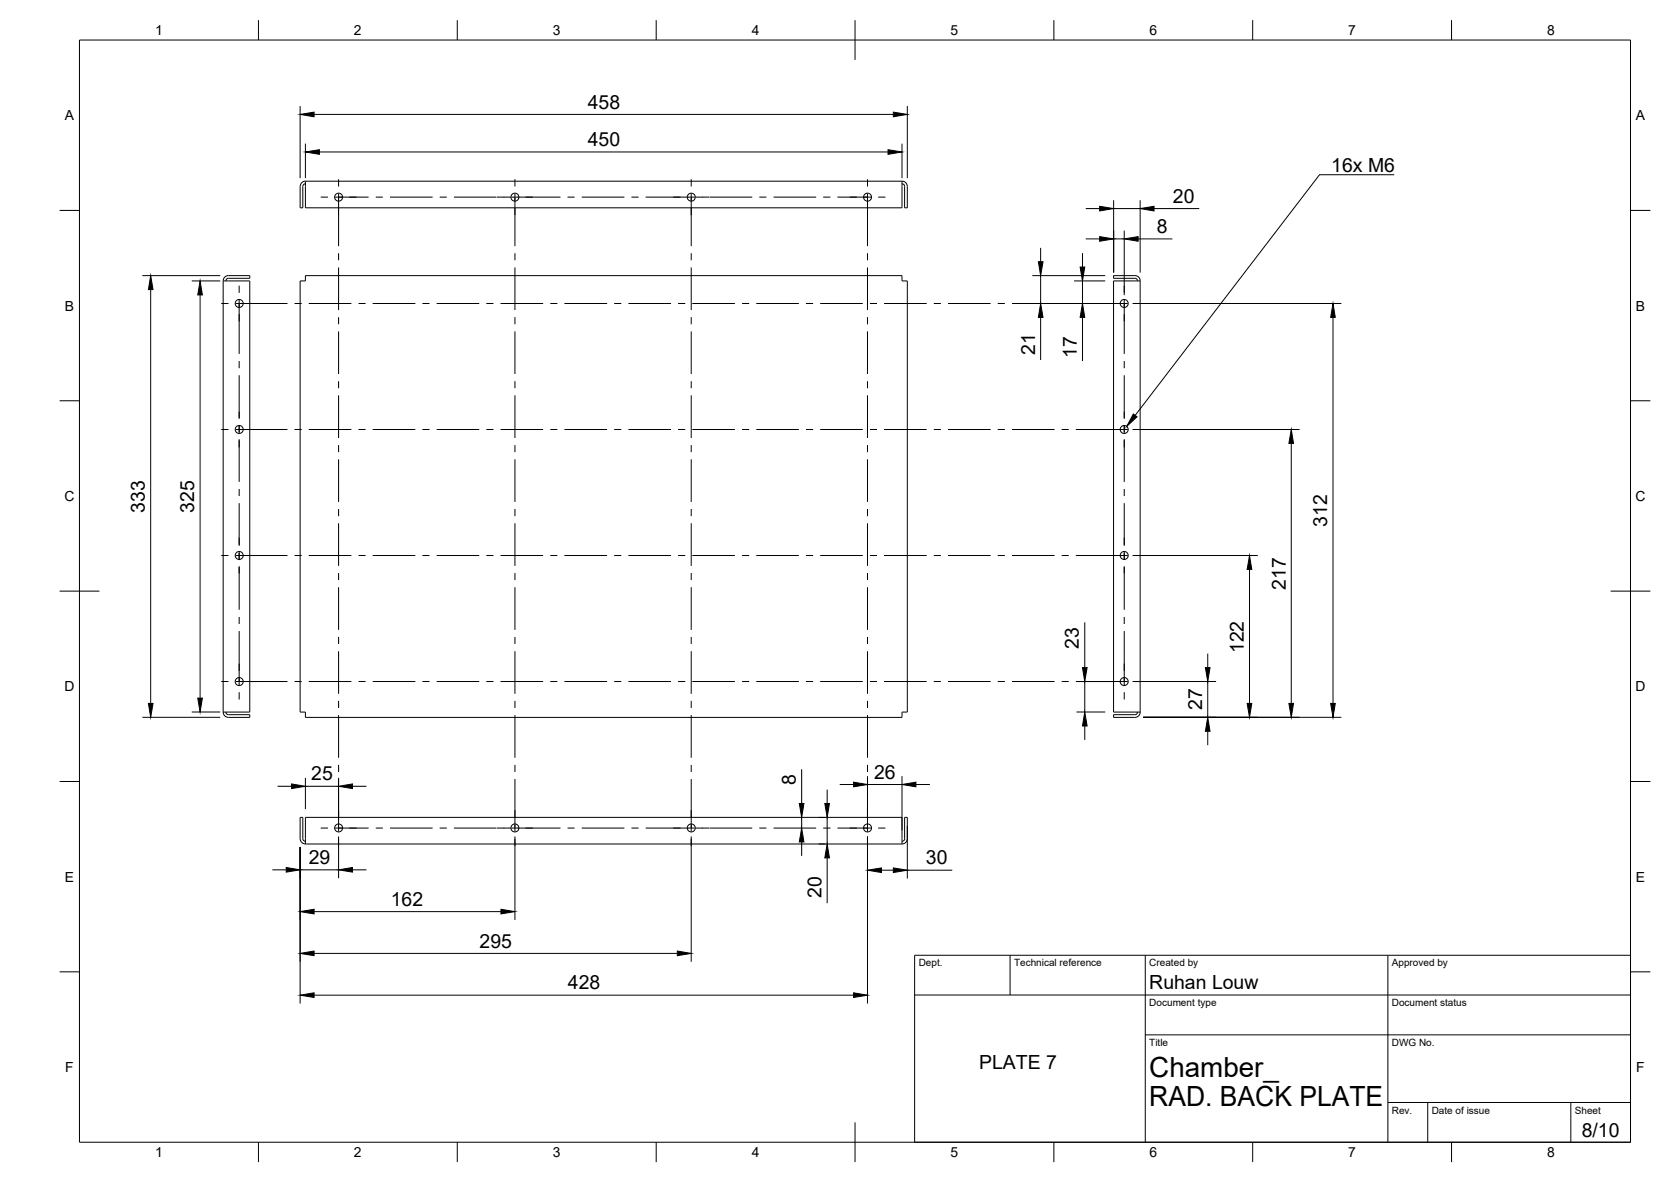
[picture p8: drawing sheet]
<svg xmlns="http://www.w3.org/2000/svg" width="420mm" height="297mm" viewBox="0 0 420 297" stroke-linecap="round" stroke-linejoin="round" font-family="sans-serif">
<!-- layer: Visible -->
<g fill="none" stroke="#000" stroke-width=".25">
<path d="M75.5 46.9v5.3h.6v-5.3M76.8 45.5v6.7h150v-6.7M76.8 45.5h150M76.8 45.5a1.33 1.33 0 0 0-1.3 1.4M76.8 46.2a.67 .67 0 0 0-.7 .7M226.8 45.5a1.33 1.33 0 0 1 1.3 1.4M226.8 46.2a.67 .67 0 0 1 .7 .7M227.5 46.9v5.3h.6v-5.3M56.1 70.6h6.7v108.4h-6.7M56.1 70.6v108.4M57.4 69.9h5.4v-.6l-5.3-.1a1.34 1.34 0 0 0-1.4 1.4M57.5 69.9a.67 .67 0 0 0-.7 .7"/>
<path d="M75.5 70.6h1.3v-1.3h150v1.3h1.3v108.4h-1.3v1.3h-150v-1.3h-1.3zM285.3 69.3h-5.3v.6h5.3M285.4 69.2a1.34 1.34 0 0 1 1.3 1.4M285.4 69.9a.67 .67 0 0 1 .6 .7M286.7 70.6h-6.7v108.4h6.7M286.7 70.6v108.4M56.1 178.9a1.34 1.34 0 0 0 1.4 1.4h5.3v-.7h-5.4a.67 .67 0 0 1-.6-.7M285.3 179.6h-5.3v.7h5.3M286 178.9a.67 .67 0 0 1-.6 .7M286.7 178.9a1.34 1.34 0 0 1-1.3 1.4M75.5 210.8v-5.4h.6v5.4a.67 .67 0 0 0 .7 .6M75.5 210.8a1.34 1.34 0 0 0 1.3 1.3"/>
<path d="M76.8 212.1v-6.7h150v6.7M76.8 212.1h150M227.5 210.8v-5.4h.6v5.4a1.34 1.34 0 0 1-1.3 1.3M227.5 210.8a.67 .67 0 0 1-.7 .6"/>
<circle cx="85.1" cy="49.5" r="1.01"/>
<circle cx="129.5" cy="49.5" r="1.01"/>
<circle cx="173.8" cy="49.5" r="1.01"/>
<circle cx="218.1" cy="49.5" r="1.01"/>
<circle cx="60.1" cy="76.3" r="1.01"/>
<circle cx="282.7" cy="76.3" r="1.01"/>
<circle cx="60.1" cy="107.9" r="1.01"/>
<circle cx="282.7" cy="107.9" r="1.01"/>
<circle cx="60.1" cy="139.6" r="1.01"/>
<circle cx="282.7" cy="139.6" r="1.01"/>
<circle cx="60.1" cy="171.3" r="1.01"/>
<circle cx="282.7" cy="171.3" r="1.01"/>
<circle cx="85.1" cy="208.1" r="1.01"/>
<circle cx="129.5" cy="208.1" r="1.01"/>
<circle cx="173.8" cy="208.1" r="1.01"/>
<circle cx="218.1" cy="208.1" r="1.01"/>
</g>
<!-- layer: BORDER -->
<g fill="none" stroke="#000" stroke-width=".25">
<path d="M20 10.1h390v276.9h-390zM65 5.1v5M115 5.1v5M165 5.1v5M215 5.1v10M265 5.1v5M315 5.1v5M365 5.1v5M15 52.9h5M410 52.9h5M15 100.7h5M410 100.7h5"/>
<path d="M15 148.6h10M405 148.6h10M15 196.4h5M410 196.4h5M15 244.2h5M410 244.2h5M65 287v5M115 287v5M165 287v5M215 282.1v9.9M265 287v5M315 287v5"/>
<path d="M365 287v5"/>
</g>
<!-- layer: TITLEBLOCK -->
<path d="M230 240.1h180v46.9h-180zM230 250h180M254 240.1v9.9M288 240.1v46.9M349 240.1v46.9M288 260.1h122M349 277.1h61M359 277.1v9.9M395 277.1v9.9" fill="none" stroke="#000" stroke-width=".25"/>
<!-- layer: Smart Centers -->
<g fill="none" stroke="#000" stroke-width=".25">
<path d="M80.6 49.5h1.9M84.2 49.5h8.5M85.1 45v1.9M85.1 48.6v13.3M94.5 49.5h1.8M98.1 49.5h10.7M110.6 49.5h1.8M114.1 49.5h10.7M125 49.5h3.4M128.6 49.5h12.3M129.5 45v1.9M129.5 48.6v13.3"/>
<path d="M142.7 49.5h1.8M146.3 49.5h10.7M158.8 49.5h1.8M162.3 49.5h12.4M173.8 45v1.9M173.8 48.6v13.3M174.9 49.5h3.4M178.4 49.5h10.7M190.9 49.5h1.8M194.5 49.5h10.7M207 49.5h1.8M210.6 49.5h8.4"/>
<path d="M218.1 45v1.9M218.1 48.6v13.3M220.8 49.5h1.8M55.6 76.3h1.8M59.2 76.3h13.1M60.1 71.8v1.8M60.1 75.4v13.5M74.1 76.3h1.8M77.6 76.3h10.7M85.1 63.6v1.8M85.1 67.2v10.7M85.1 79.7v1.8"/>
<path d="M90.1 76.3h1.8M93.7 76.3h10.7M106.2 76.3h1.8M109.8 76.3h10.7M122.3 76.3h1.8M125.9 76.3h10.7M129.5 63.6v1.8M129.5 67.2v10.7M129.5 79.7v1.8M138.4 76.3h1.7M141.9 76.3h10.8M154.4 76.3h1.8"/>
<path d="M158 76.3h10.7M170.5 76.3h1.8M173.8 63.6v1.8M173.8 67.2v10.7M173.8 79.7v1.8M174.1 76.3h10.7M186.6 76.3h1.8M190.2 76.3h10.7M202.6 76.3h1.8M206.2 76.3h10.7M218.1 63.6v1.8M218.1 67.2v10.7"/>
<path d="M218.1 79.7v1.8M218.7 76.3h1.8M222.3 76.3h10.7M234.8 76.3h1.8M238.4 76.3h10.7M250.9 76.3h1.8M254.4 76.3h10.8M267 76.3h1.7M270.5 76.3h13.1M282.7 71.8v1.8M282.7 75.4v13.5M285.3 76.3h1.9"/>
<path d="M60.1 90.7v1.8M60.1 94.3v11M85.1 83.3v10.7M85.1 95.8v1.8M85.1 99.3v10.8M129.5 83.3v10.7M129.5 95.8v1.8M129.5 99.3v10.8M173.8 83.3v10.7M173.8 95.8v1.8M173.8 99.3v10.8M218.1 83.3v10.7"/>
<path d="M218.1 95.8v1.8M218.1 99.3v10.8M282.7 90.7v1.8M282.7 94.3v11M55.6 107.9h1.8M59.2 107.9h13.1M60.1 106.8v2M60.1 110.4v10.7M74.1 107.9h1.8M77.6 107.9h10.7M85.1 111.9v1.7M85.1 115.4v10.7"/>
<path d="M90.1 107.9h1.8M93.7 107.9h10.7M106.2 107.9h1.8M109.8 107.9h10.7M122.3 107.9h1.8M125.9 107.9h10.7M129.5 111.9v1.7M129.5 115.4v10.7M138.4 107.9h1.7M141.9 107.9h10.8M154.4 107.9h1.8M158 107.9h10.7"/>
<path d="M170.5 107.9h1.8M173.8 111.9v1.7M173.8 115.4v10.7M174.1 107.9h10.7M186.6 107.9h1.8M190.2 107.9h10.7M202.6 107.9h1.8M206.2 107.9h10.7M218.1 111.9v1.7M218.1 115.4v10.7M218.7 107.9h1.8M222.3 107.9h10.7"/>
<path d="M234.8 107.9h1.8M238.4 107.9h10.7M250.9 107.9h1.8M254.4 107.9h10.8M267 107.9h1.7M270.5 107.9h13.1M282.7 106.8v2M282.7 110.4v10.7M285.3 107.9h1.9M55.6 139.6h1.8M59.2 139.6h13.1M60.1 122.9v1.8"/>
<path d="M60.1 126.5v10.7M60.1 138.7v2M74.1 139.6h1.8M77.6 139.6h10.7M85.1 127.9v1.8M85.1 131.5v10.7M90.1 139.6h1.8M93.7 139.6h10.7M106.2 139.6h1.8M109.8 139.6h10.7M122.3 139.6h1.8M125.9 139.6h10.7"/>
<path d="M129.5 127.9v1.8M129.5 131.5v10.7M138.4 139.6h1.7M141.9 139.6h10.8M154.4 139.6h1.8M158 139.6h10.7M170.5 139.6h1.8M173.8 127.9v1.8M173.8 131.5v10.7M174.1 139.6h10.7M186.6 139.6h1.8M190.2 139.6h10.7"/>
<path d="M202.6 139.6h1.8M206.2 139.6h10.7M218.1 127.9v1.8M218.1 131.5v10.7M218.7 139.6h1.8M222.3 139.6h10.7M234.8 139.6h1.8M238.4 139.6h10.7M250.9 139.6h1.8M254.4 139.6h10.8M267 139.6h1.7M270.5 139.6h13.1"/>
<path d="M282.7 122.9v1.8M282.7 126.5v10.7M282.7 138.7v2M285.3 139.6h1.9M60.1 142.3v10.9M60.1 155v1.8M60.1 158.6v13.6M85.1 144v1.8M85.1 147.6v10.7M129.5 144v1.8M129.5 147.6v10.7M173.8 144v1.8"/>
<path d="M173.8 147.6v10.7M218.1 144v1.8M218.1 147.6v10.7M282.7 142.3v10.9M282.7 155v1.8M282.7 158.6v13.6M55.6 171.3h1.8M59.2 171.3h13.1M60.1 174v1.8M74.1 171.3h1.8M77.6 171.3h10.7M85.1 160.1v1.7"/>
<path d="M85.1 163.6v10.8M85.1 176.1v1.8M85.1 179.7v10.7M90.1 171.3h1.8M93.7 171.3h10.7M106.2 171.3h1.8M109.8 171.3h10.7M122.3 171.3h1.8M125.9 171.3h10.7M129.5 160.1v1.7M129.5 163.6v10.8M129.5 176.1v1.8"/>
<path d="M129.5 179.7v10.7M138.4 171.3h1.7M141.9 171.3h10.8M154.4 171.3h1.8M158 171.3h10.7M170.5 171.3h1.8M173.8 160.1v1.7M173.8 163.6v10.8M173.8 176.1v1.8M173.8 179.7v10.7M174.1 171.3h10.7M186.6 171.3h1.8"/>
<path d="M190.2 171.3h10.7M202.6 171.3h1.8M206.2 171.3h10.7M218.1 160.1v1.7M218.1 163.6v10.8M218.1 176.1v1.8M218.1 179.7v10.7M218.7 171.3h1.8M222.3 171.3h10.7M234.8 171.3h1.8M238.4 171.3h10.7M250.9 171.3h1.8"/>
<path d="M254.4 171.3h10.8M267 171.3h1.7M270.5 171.3h13.1M282.7 174v1.8M285.3 171.3h1.9M85.1 192.2v1.8M85.1 195.8v13.2M129.5 192.2v1.8M129.5 195.8v13.2M173.8 192.2v1.8M173.8 195.8v13.2M218.1 192.2v1.8"/>
<path d="M218.1 195.8v13.2M80.6 208.1h1.9M84.2 208.1h8.5M85.1 210.8v1.8M94.5 208.1h1.8M98.1 208.1h10.7M110.6 208.1h1.8M114.1 208.1h10.7M125 208.1h3.4M128.6 208.1h12.3M129.5 210.8v1.8M142.7 208.1h1.8"/>
<path d="M146.3 208.1h10.7M158.8 208.1h1.8M162.3 208.1h12.4M173.8 210.8v1.8M174.9 208.1h3.4M178.4 208.1h10.7M190.9 208.1h1.8M194.5 208.1h10.7M207 208.1h1.8M210.6 208.1h8.4M218.1 210.8v1.8M220.8 208.1h1.8"/>
</g>
<!-- layer: FD_Dimensions -->
<g fill="none" stroke="#000" stroke-width=".25">
<path d="M75.5 26.7v18.1M76.8 36.1v8.7M79 28.8h145.6M80.3 38.2h143M226.8 36.1v8.7M228.1 26.7v18.1M273 52.4h3.5M280 50.3v18.2M280 52.4h6.7M282.7 57.9v16.3M286.7 50.3v18.2M290.2 52.4h11.3"/>
<path d="M35.8 69.3h19.6M37.9 72.8v104M48.2 70.6h7.2M50.3 74.1v101.3M259.6 76.3h21M259.6 69.3h18.3M261.7 62.3v3.5M261.7 69.3v7M261.7 79.8v10.7M270.1 70.6h7.8M272.2 63.6v3.5M272.2 70.6v5.7"/>
<path d="M272.2 79.8v10.9M273 60h3.5M280 60h2.7M284.8 76.3h52.5M286.2 60h8.6M335.2 79.8v97M284.8 107.9h42M324.7 111.4v65.4M284.8 139.6h31.5M272.8 156.4v11.4M314.2 143.1v33.7M48.2 178.9h7.2"/>
<path d="M270.7 171.3h9.9M270.7 178.9h7.2M272.8 171.3v7.6M284.8 171.3h21M303.7 164.3v3.5M303.7 171.3v9M35.8 180.3h19.6M69.8 197.6h3.5M76.8 195.5v7.8M76.8 197.6h8.3M85.1 195.5v10.5M88.6 197.6h3.5"/>
<path d="M201.6 193.3v8.6M208 198.4v3.5M211.1 197.2h3.5M218.1 195.1v10.9M218.1 197.2h8.7M226.8 195.1v13.6M230.3 197.2h3.5M272.8 182.4v3.5M287.4 180.3h49.9M303.7 183.8v3.5M68.5 218.6h3.5M75.5 212.9v39.3"/>
<path d="M75.5 218.6h9.6M85.1 210.2v10.5M88.6 218.6h3.5M129.5 210.2v21M173.8 210.2v31.5M201.6 205.4v2.7M201.6 211.6v3.5M205.9 205.4h1.7M205.9 212.1h1.7M208 205.4v6.7M208 215.6v11.4M218.1 210.2v42"/>
<path d="M221.6 218.7h3M228.1 207.5v13.3M228.1 218.7h11.3M79 229.1h47M79 239.6h91.3M79 250.1h135.6"/>
</g>
<g fill="#000" stroke="#000" stroke-width=".25">
<path d="M75.5 28.8l3.5-.6v1.1zM76.8 38.2l3.5-.6v1.2zM223.3 37.6l3.5 .6-3.5 .6zM224.6 28.2l3.5 .6-3.5 .5zM276.5 51.8l3.5 .6-3.5 .6zM276.5 59.5l3.5 .5-3.5 .6zM282.7 60l3.5-.5v1.1zM286.7 52.4l3.5-.6v1.2zM37.9 69.3l.6 3.5h-1.2zM50.3 70.6l.6 3.5h-1.2zM261.1 65.8h1.2l-.6 3.5zM261.7 76.3l.6 3.5h-1.2z"/>
<path d="M271.6 67.1h1.2l-.6 3.5zM272.2 76.3l.6 3.5h-1.2zM335.2 76.3l.5 3.5h-1.1zM324.7 107.9l.5 3.5h-1.1zM314.2 139.6l.5 3.5h-1.1zM37.3 176.8h1.2l-.6 3.5zM49.7 175.4h1.2l-.6 3.5zM272.2 167.8h1.1l-.5 3.5zM303.1 167.8h1.1l-.5 3.5zM313.6 176.8h1.1l-.5 3.5zM324.1 176.8h1.1l-.5 3.5zM334.6 176.8h1.1l-.5 3.5z"/>
<path d="M73.3 197l3.5 .6-3.5 .6zM85.1 197.6l3.5-.6v1.2zM214.6 196.6l3.5 .6-3.5 .5zM226.8 197.2l3.5-.6v1.1zM272.8 178.9l.5 3.5h-1.1zM303.7 180.3l.5 3.5h-1.1zM72 218l3.5 .6-3.5 .6zM85.1 218.6l3.5-.6v1.2zM201.6 208.1l.5 3.5h-1.1zM201 201.9h1.1l-.5 3.5zM207.4 201.9h1.2l-.6 3.5zM208 212.1l.6 3.5h-1.2z"/>
<path d="M218.1 218.7l3.5-.6v1.2zM224.6 218.1l3.5 .6-3.5 .6zM75.5 229.1l3.5-.6v1.2zM75.5 239.6l3.5-.6v1.2zM126 228.5l3.5 .6-3.5 .6zM170.3 239l3.5 .6-3.5 .6zM75.5 250.1l3.5-.6v1.2zM214.6 249.5l3.5 .6-3.5 .6z"/>
</g>
<!-- layer: Hole Notes -->
<path d="M285 104l.9 .7-2.6 2.5z" fill="#000" stroke="#000" stroke-width=".25"/>
<path d="M350.6 43.9h-18.8l-46.4 60.5" fill="none" stroke="#000" stroke-width=".25"/>
<g font-size="7">
<text x="289" y="270.6">Chamber_</text>
<text x="289" y="278.1">RAD. BACK PLATE</text>
</g>
<g font-size="4.9">
<text x="147.8" y="27.3">458</text>
<text x="147.8" y="36.7">450</text>
<text x="334.8" y="43.2">16x M6</text>
<text x="294.9" y="51">20</text>
<text x="290.9" y="58.6">8</text>
<text x="260.3" y="89.2" transform="rotate(-90 260.3 89.2)">21</text>
<text x="270.8" y="89.9" transform="rotate(-90 270.8 89.9)">17</text>
<text x="36.4" y="128.8" transform="rotate(-90 36.4 128.8)">333</text>
<text x="48.9" y="128.8" transform="rotate(-90 48.9 128.8)">325</text>
<text x="333.7" y="132.3" transform="rotate(-90 333.7 132.3)">312</text>
<text x="323.3" y="148.2" transform="rotate(-90 323.3 148.2)">217</text>
<text x="271.3" y="163" transform="rotate(-90 271.3 163)">23</text>
<text x="312.8" y="164.2" transform="rotate(-90 312.8 164.2)">122</text>
<text x="302.3" y="178.4" transform="rotate(-90 302.3 178.4)">27</text>
<text x="78.3" y="196.1">25</text>
<text x="200.1" y="197.2" transform="rotate(-90 200.1 197.2)">8</text>
<text x="219.8" y="195.7">26</text>
<text x="77.6" y="217.1">29</text>
<text x="232.8" y="217.2">30</text>
<text x="98.3" y="227.6">162</text>
<text x="206.5" y="225.7" transform="rotate(-90 206.5 225.7)">20</text>
<text x="120.6" y="238.1">295</text>
<text x="142.8" y="248.6">428</text>
<text x="289" y="248.5">Ruhan Louw</text>
<text x="246.2" y="268.7">PLATE 7</text>
<text x="397.7" y="285.7">8/10</text>
</g>
<g font-size="3.5">
<text x="39" y="8.8">1</text>
<text x="89" y="8.8">2</text>
<text x="139" y="8.8">3</text>
<text x="189" y="8.8">4</text>
<text x="239" y="8.8">5</text>
<text x="289" y="8.8">6</text>
<text x="339" y="8.8">7</text>
<text x="389" y="8.8">8</text>
<text x="16.3" y="30.2">A</text>
<text x="411.3" y="30.2">A</text>
<text x="16.3" y="78">B</text>
<text x="411.3" y="78">B</text>
<text x="16.2" y="125.9">C</text>
<text x="411.2" y="125.9">C</text>
<text x="16.2" y="173.7">D</text>
<text x="411.2" y="173.7">D</text>
<text x="16.3" y="221.6">E</text>
<text x="411.3" y="221.6">E</text>
<text x="16.4" y="269.4">F</text>
<text x="411.4" y="269.4">F</text>
<text x="39" y="290.8">1</text>
<text x="89" y="290.8">2</text>
<text x="139" y="290.8">3</text>
<text x="189" y="290.8">4</text>
<text x="239" y="290.8">5</text>
<text x="289" y="290.8">6</text>
<text x="339" y="290.8">7</text>
<text x="389" y="290.8">8</text>
</g>
<g font-size="2.5">
<text x="231" y="242.9">Dept.</text>
<text x="255" y="242.9">Technical reference</text>
<text x="289" y="242.9">Created by</text>
<text x="350" y="242.9">Approved by</text>
<text x="289" y="252.8">Document type</text>
<text x="350" y="252.8">Document status</text>
<text x="289" y="262.9">Title</text>
<text x="350" y="262.9">DWG No.</text>
<text x="350" y="279.9">Rev.</text>
<text x="360" y="279.9">Date of issue</text>
<text x="396" y="279.9">Sheet</text>
</g>
</svg>
